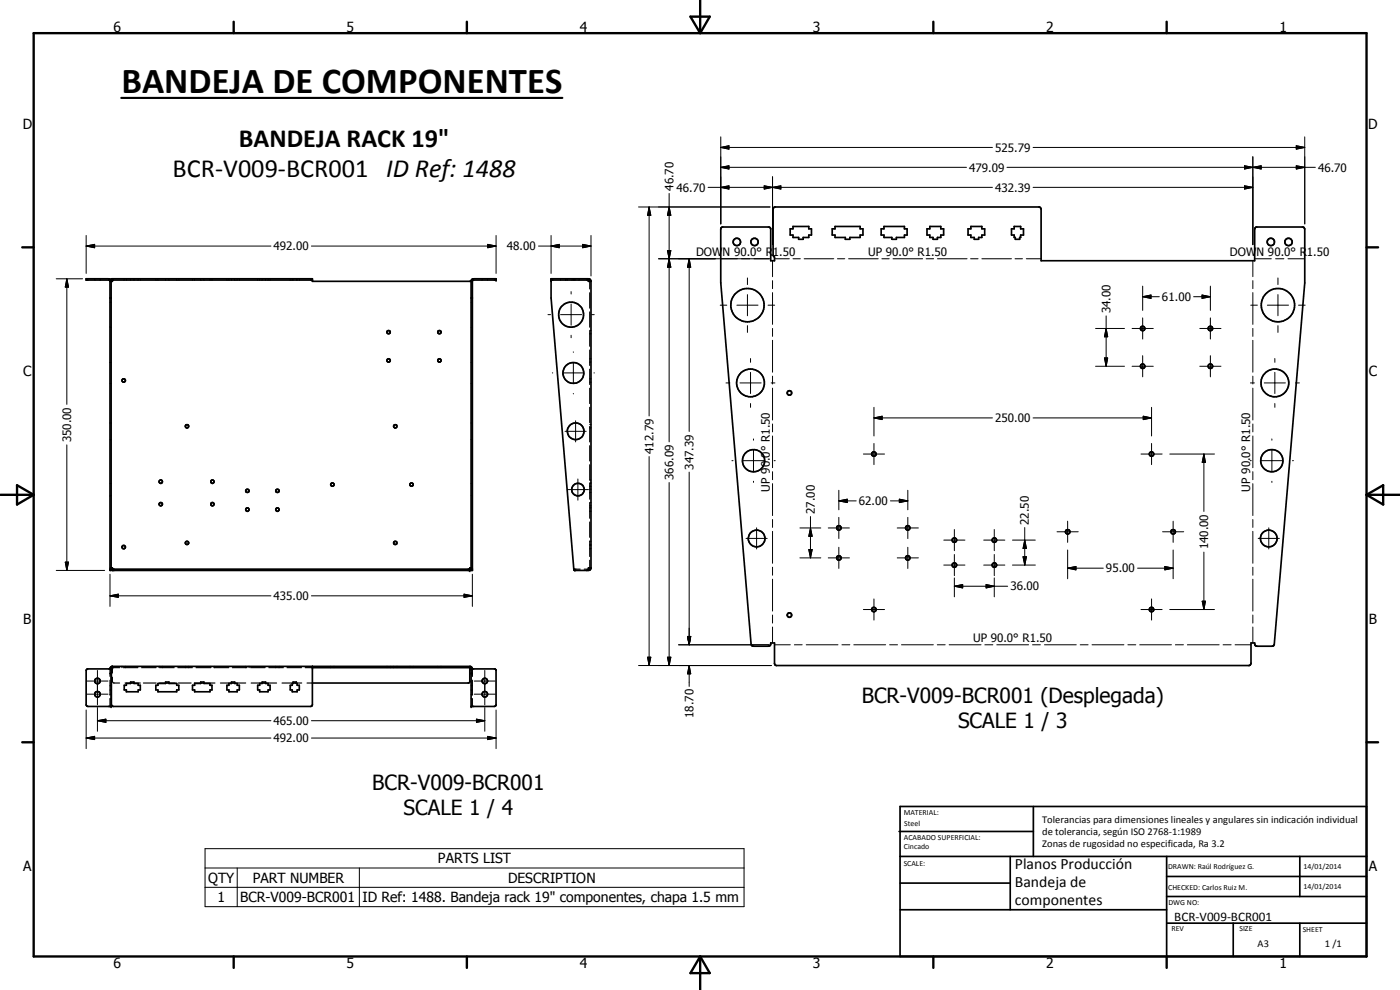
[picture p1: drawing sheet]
<svg xmlns="http://www.w3.org/2000/svg" width="420mm" height="297mm" viewBox="0 0 420 297" stroke-linecap="round" stroke-linejoin="round" font-family="sans-serif">
<g fill="none" stroke="#000" stroke-width=".51">
<path d="M216.5 68.3l.3-.2h14l.3 .2 .2 .3v9.6h1.1v-1.1l-.4-.6v-13.7l.5-.7h79.4l.6 .7v15.4h64v-9.5l.3-.4 .3-.2h14l.3 .2 .2 .4v16.2l-9.2 108.4-.2 .5-5 .1-.6-.4-.1-.6h-1.1v6.1l-.5 .7h-142l-.3-.2-.2-.3v-6.3h-1.1l-.1 .6-.6 .4h-4.5l-.4-.1-.3-.5-9.1-108.4v-16.3zM237.1 68.7h.9v-.8h4.7v.8h.8v1.8h-.8v.7h-1.7v.6h-1.3v-.6h-1.7v-.7h-.9zM249.8 68.7h.8v-.8h7.5v.8h.9v1.8h-.9v.7h-3.1v.6h-1.3v-.6h-3.1v-.7h-.8zM264.4 68.7h.9v-.8h6.1v.8h.8v1.8h-.8v.7h-2.4v.6h-1.3v-.6h-2.4v-.7h-.9zM278.2 68.7h.8v-.8h3.4v.8h.8v1.8h-.8v.7h-1.1v.6h-1.3v-.6h-1v-.7h-.8zM290.5 68.7h.9v-.8h3.3v.8h.8v1.8h-.8v.7h-1v.6h-1.3v-.6h-1v-.7h-.9zM303.6 68.7h.8v-.8h1.9v.8h.9v1.8h-.9v.7h-.3v.6h-1.3v-.6h-.3v-.7h-.8zM25.9 83.7h6.7l.6 .2 .1 .3v87h-.3v-86.8l-.4-.4h-6.7zM33 89.4h.3M33.7 84v.4h-.4M93.8 84h-60.4v-.3h60.4v.7h47.6M141.4 89.4h.4"/>
<path d="M141.6 83.9l.5-.2h6.8v.3h-6.8l-.3 .2v87h-.4v-87zM165.4 84h11.2l.4 .4M176.6 83.7l.6 .2 .2 .5M176.6 83.7h-11.2v5.7l6.8 81.3 .1 .3 .4 .2M176.6 83.7v.7h.8M177.4 84.4v86M33.3 170.4h.4v.8h107.3v-.8h.4M33.7 170.8h107.3M177 170.4l-.4 .4M177.4 170.4h-.8v.4l-.5 .4M177.4 170.4l-.2 .5-.6 .3-4.2-.2M33.7 199.9v.8l-.3 .5v10.3l.5 .5h59.3l.6-.5v-11.6"/>
<path d="M26.1 200.8l7.2-.1v11.3h-6.9l-.4-.2-.1-10.6zM33 200.7l.1-.4 .5-.4h107.6l.6 .8M33.7 200.3l-.4 .4M37.3 205.6h.6v-.5h1.3v-.5h1v.5h1.3v.5h.6v1.4h-.6v.6h-3.6v-.6h-.6zM39.2 204.9h1M46.8 205.6h.6v-.5h2.3v-.5h1v.5h2.3v.5h.7v1.4h-.7v.6h-5.6v-.6h-.6zM49.7 204.9h1M57.8 205.6h.6v-.5h1.8v-.5h1v.5h1.8v.5h.6v1.4h-.6v.6h-4.6v-.6h-.6zM60.2 204.9h1M68.1 205.6h.6v-.5h.8v-.5h.9v.5h.8v.5h.6v1.4h-.6v.6h-2.5v-.6h-.6zM69.5 204.9h.9M77.3 205.6h.6v-.5h.8v-.5h1v.5h.8v.5h.6v1.4h-.6v.6h-2.6v-.6h-.6z"/>
<path d="M78.7 204.9h1M88 204.6h.9l.3 1h.6v1.4h-.6v.6h-1.5v-.6h-.6v-1.4h.6zM88 204.9h.9M93.8 200.3h47.3l.3 .4M141 200.3v4.3l-.5 .3h-46.7M141.4 200.7h7.1l.4 .3v10.6l-.4 .3-7.1 .1zM269.8 249.5h40.3M270.1 242h140v45h-140zM270.1 257h140M303.2 257v16M310.1 242v15M350.1 257v30"/>
<path d="M390.1 257v12M270.1 265h33.1M270.1 273h80M350.1 277h60M350.1 269h60M350.1 263h60M370.1 277v10M390.1 277v10"/>
<circle cx="221.1" cy="72.6" r="1.11"/>
<circle cx="226.4" cy="72.6" r="1.1"/>
<circle cx="381.4" cy="72.6" r="1.1"/>
<circle cx="386.7" cy="72.6" r="1.11"/>
<circle cx="116.6" cy="99.7" r=".49"/>
<circle cx="131.9" cy="99.6" r=".5"/>
<circle cx="171.4" cy="94.4" r="3.7"/>
<circle cx="224.3" cy="91.6" r="5"/>
<circle cx="342.9" cy="98.6" r=".66"/>
<circle cx="363.3" cy="98.6" r=".66"/>
<circle cx="383.5" cy="91.6" r="5"/>
<circle cx="37.1" cy="114.1" r=".5"/>
<circle cx="116.6" cy="108.1" r=".5"/>
<circle cx="131.9" cy="108.1" r=".49"/>
<circle cx="172.1" cy="111.9" r="3.1"/>
<circle cx="225.2" cy="114.9" r="4.2"/>
<circle cx="236.9" cy="117.9" r=".68"/>
<circle cx="342.9" cy="109.9" r=".66"/>
<circle cx="363.2" cy="109.9" r=".67"/>
<circle cx="382.6" cy="114.9" r="4.2"/>
<circle cx="56.1" cy="127.9" r=".51"/>
<circle cx="118.6" cy="127.9" r=".49"/>
<circle cx="172.8" cy="129.4" r="2.49"/>
<circle cx="226.2" cy="138.2" r="3.3"/>
<circle cx="262.3" cy="136.2" r=".67"/>
<circle cx="345.6" cy="136.2" r=".67"/>
<circle cx="381.7" cy="138.2" r="3.3"/>
<circle cx="48.2" cy="144.5" r=".51"/>
<circle cx="48.3" cy="151.3" r=".49"/>
<circle cx="63.7" cy="144.5" r=".5"/>
<circle cx="63.7" cy="151.3" r=".49"/>
<circle cx="74.2" cy="147.3" r=".49"/>
<circle cx="74.3" cy="152.9" r=".51"/>
<circle cx="83.3" cy="147.3" r=".49"/>
<circle cx="83.3" cy="152.9" r=".5"/>
<circle cx="99.7" cy="145.4" r=".51"/>
<circle cx="123.5" cy="145.4" r=".5"/>
<circle cx="173.5" cy="146.9" r="1.89"/>
<circle cx="251.7" cy="158.4" r=".68"/>
<circle cx="272.4" cy="158.4" r=".68"/>
<circle cx="320.4" cy="159.5" r=".67"/>
<circle cx="352.1" cy="159.6" r=".66"/>
<circle cx="37.1" cy="164.2" r=".51"/>
<circle cx="56.1" cy="162.9" r=".49"/>
<circle cx="118.6" cy="162.9" r=".49"/>
<circle cx="227.1" cy="161.6" r="2.51"/>
<circle cx="251.8" cy="167.4" r=".66"/>
<circle cx="272.4" cy="167.4" r=".67"/>
<circle cx="286.4" cy="162.1" r=".66"/>
<circle cx="286.4" cy="169.6" r=".66"/>
<circle cx="298.4" cy="162.1" r=".66"/>
<circle cx="298.4" cy="169.6" r=".66"/>
<circle cx="380.8" cy="161.5" r="2.5"/>
<circle cx="236.9" cy="184.5" r=".66"/>
<circle cx="262.3" cy="182.9" r=".67"/>
<circle cx="345.6" cy="182.9" r=".67"/>
<circle cx="29.3" cy="208.3" r=".84"/>
<circle cx="29.3" cy="204.3" r=".82"/>
<circle cx="145.5" cy="208.3" r=".85"/>
<circle cx="145.5" cy="204.3" r=".82"/>
</g>
<g fill="none" stroke="#000" stroke-width=".3">
<path d="M200.8 58v74.6M212.5 56.2h85.3M216.3 44.2l2.5-.5v1zM216.3 50.2l2.5-.5v1zM216.3 56.2l2.5-.4v.9zM216.3 50.2h73.8M216.3 44.2h81.5M216.3 41.1v26.1M229.4 55.8l2.4 .4-2.4 .5zM231.8 56.2l2.5-.4v.9zM231.8 53v20.4M302.2 50.2h92.5"/>
<path d="M310 56.2h66M310 44.2h81.6M373.5 55.8l2.5 .4-2.5 .5zM373.5 49.7l2.5 .5-2.5 .5zM376 50.2l2.5-.5v1zM376 47v26.4M389 49.7l2.6 .5-2.6 .5zM389 43.7l2.6 .5-2.6 .5zM391.6 41.1v26.1M25.9 73.8l2.5-.5v1zM25.9 73.8h55.4M25.9 70.7v11.3"/>
<path d="M93.5 73.8h55.4M146.4 73.3l2.5 .5-2.5 .5zM148.9 70.7v11.3M161.6 73.8h15.8M165.4 73.8l2.4-.5v1zM165.4 70.7v11.3M174.9 73.3l2.5 .5-2.5 .5zM177.4 70.7v12.1M191.6 62.1h39.5M194.8 62.1l.5 2.5h-1zM194.8 62.1v62.7M197.6 77.6h33.7"/>
<path d="M200.3 75.2h1l-.5 2.4zM200.8 62.1l.5 2.5h-1zM200.8 77.6l.5 2.6h-1zM206.8 77.6l.5 2.6h-1zM206.8 77.6v51.9M231.8 78.2v4.8M232.4 77.6h4.5M238 77.6h2.2M241.3 77.6h8.9M251.3 77.6h2.2M254.7 77.6h8.9M264.7 77.6h2.2"/>
<path d="M268 77.6h8.9M277.9 77.6h2.3M281.3 77.6h8.9M291.3 77.6h2.2M294.7 77.6h8.9M304.6 77.6h2.3M308 77.6h4.5M376 78.2v4.8M376.5 77.6h5M382.8 77.6h2.5M386.5 77.6h5.1M16.9 83.7h7.9"/>
<path d="M20.1 83.7l.5 2.4h-1zM20.1 83.7v37.6M164.5 94.4h.7M168.2 94.4h6.4M171.4 87.5v.7M171.4 91.2v6.4M177.6 94.4h.7M216.1 91.6h2M221.1 91.6h6.4M224.3 83.4v2M224.3 88.4v6.3M224.3 97.7v2"/>
<path d="M230.5 91.6h2M231.8 84.2v2.4M231.8 87.8v9.5M231.8 98.6v2.3M328.8 98.6h8.7M332 98.6l.4 2.4h-.9zM332 94.8v15.1M339.8 98.6h6.3M342.9 89l2.5-.5v1zM342.9 85.9v7.2M342.9 95.4v6.3M342.9 89h5"/>
<path d="M358.2 89h5.1M360.1 98.6h6.3M360.8 88.5l2.5 .5-2.5 .5zM363.3 85.9v7.2M363.3 95.4v6.3M375.4 91.6h1.9M376 84.2v2.4M376 87.8v9.5M376 98.6v2.3M380.4 91.6h6.3M383.5 83.4v2M383.5 88.4v6.3"/>
<path d="M383.5 97.7v2M389.7 91.6h2M165.8 111.9h.1M168.9 111.9h6.3M171.4 100.6v.7M172.1 105.6v.1M172.1 108.7v6.4M172.1 118.1v.1M178.3 111.9h.1M217.9 114.9h1.2M222.1 114.9h6.3M225.2 107.6v1.1"/>
<path d="M225.2 111.7v6.4M231.4 114.9h1.2M231.8 102.1v9.6M231.8 112.9v2.3M231.8 116.5v9.5M328.8 109.9h8.7M331.5 107.4h.9l-.4 2.5zM339.8 109.9h6.3M342.9 106.7v6.4M360.1 109.9h6.3M363.3 106.7v6.4M375.3 114.9h1.2"/>
<path d="M376 102.1v9.6M376 112.9v2.3M376 116.5v9.5M379.4 114.9h6.4M382.6 107.6v1.1M382.6 111.7v6.4M388.8 114.9h1.2M20.1 133.5v37.7M169.6 129.4h6.3M172.8 126.2v6.4M194.8 137v62.7M219.7 138.2h.3"/>
<path d="M223 138.2h6.3M225.2 121.1v1.1M226.1 131.7v.4M226.1 135v6.4M231.8 127.2v2.4M231.8 130.8v9.5M232.3 138.2h.4M259.1 136.2h6.4M262.3 125.4l2.4-.5v1zM262.3 122.2v8.6M262.3 133.1v6.3M262.3 125.4h35.5"/>
<path d="M310 125.4h35.6M342.4 136.2h6.4M343.1 124.9l2.5 .5-2.5 .5zM345.6 122.2v8.6M345.6 133.1v6.3M351.1 136.2h13.4M361.3 136.2l.5 2.5h-1zM361.3 136.2v17.3M375.2 138.2h.3M376 127.2v2.4M376 130.8v9.5M378.5 138.2h6.4"/>
<path d="M381.7 131.7v.4M381.7 135v6.4M382.6 121.1v1.1M387.9 138.2h.3M170.3 146.9h6.3M173.4 143.7v6.4M200.8 144.8v54.9M206.8 141.6v51.9M226.1 144.4v.3M227.1 158.4v6.3M231.8 141.5v2.4M231.8 145.1v9.6"/>
<path d="M231.8 155.9v2.3M231.8 159.4v9.6M240.1 158.4h6.2M243.2 158.4l.5 2.5h-1zM243.2 155v12.4M248.6 158.4h6.3M251.7 150.3l2.6-.5v1zM251.7 147.1v5.9M251.7 155.2v6.4M251.7 150.3h5.3M267.2 150.3h5.2M269.3 158.4h6.3"/>
<path d="M269.9 149.8l2.5 .5-2.5 .5zM272.4 147.1v5.9M272.4 155.2v6.4M286.4 158.9v6.3M298.4 158.9v6.3M307.5 158.3v11.2M317.2 159.6h6.4M320.4 156.4v6.3M348.9 159.6h6.3M352.1 156.4v6.3M376 141.5v2.4M376 145.1v9.6"/>
<path d="M376 155.9v2.3M376 159.4v9.6M380.8 158.4v6.3M381.7 144.4v.3M16.9 171.2h14.5M19.6 168.7h1l-.5 2.5zM33 178.8l2.5-.5v.9zM33 178.8h48.3M33 172.3v9.6M93.5 178.8h48.3M139.3 178.3l2.5 .5-2.5 .4zM141.8 172.3v9.6"/>
<path d="M223.9 161.5h6.3M231.8 170.2v2.4M231.8 173.8v9.5M240.1 167.4h6.2M242.7 164.9h1l-.5 2.5zM248.6 167.4h6.3M251.7 164.2v6.4M262.3 179.7v6.4M269.3 167.4h6.3M272.4 164.2v6.4M283.2 169.5h6.4M283.2 162.1h6.4"/>
<path d="M286.4 175.9l2.5-.5v1zM286.4 166.4v6.3M286.4 173.4v5.7M286.4 175.9h16M295.2 169.5h6.4M295.2 162.1h6.4M295.9 175.4l2.5 .5-2.5 .5zM298.4 166.4v6.3M298.4 173.4v5.7M303.9 169.5h6.8M303.9 162.1h6.8M307 167h1l-.5 2.5z"/>
<path d="M307.5 162.1l.5 2.4h-1zM320.4 170.5l2.5-.5v1zM320.4 165v8.7M320.4 170.5h10.7M341.4 170.5h10.7M345.6 179.7v6.4M349.6 170l2.5 .5-2.5 .5zM352.1 165v8.7M361.3 165.7v17.2M376 170.2v2.4M376 173.8v9.5M377.6 161.5h6.4"/>
<path d="M191.6 199.7h39.9M194.3 197.2h1l-.5 2.5zM200.3 197.2h1l-.5 2.5zM203.7 193.5h27.1M206.3 191h1l-.5 2.5zM206.8 199.7l.5 2.5h-1zM206.8 199.7v6.3M231.8 184.5v2.4M231.8 188.1v4.8M232.4 193.5h4.8M238.4 193.5h2.3M242 193.5h9.5"/>
<path d="M252.7 193.5h2.3M256.2 193.5h9.6M259.1 182.9h6.4M267 193.5h2.4M270.5 193.5h9.6M281.3 193.5h2.4M284.8 193.5h9.6M295.6 193.5h2.4M299.2 193.5h9.5M309.9 193.5h2.3M313.5 193.5h9.5M324.2 193.5h2.3"/>
<path d="M327.7 193.5h9.6M338.5 193.5h2.4M342 193.5h9.6M342.4 182.9h6.4M351.1 182.9h13.4M352.8 193.5h2.4M356.4 193.5h9.5M360.8 180.4h1l-.5 2.5zM367.1 193.5h2.4M370.7 193.5h4.7M376 184.5v2.4M376 188.1v4.8"/>
<path d="M25.9 213v11.6M26.1 208.3h6.3M26.1 204.3h6.3M29.2 216.2l2.6-.4v.9zM29.2 201.2v10.3M29.2 212.3v7.1M29.2 216.2h52.1M93.5 216.2h52M142.3 208.3h6.4M142.3 204.3h6.4M143 215.8l2.5 .4-2.5 .5zM145.5 201.2v10.3"/>
<path d="M145.5 212.3v7.1M148.9 213v11.6M25.9 221.4l2.5-.5v1zM25.9 221.4h55.4M93.5 221.4h55.4M146.4 220.9l2.5 .5-2.5 .5zM61.5 254.6h161.8v17.4h-161.8zM61.5 260.4h161.8M61.5 266.2h161.8M71.2 260.4v11.6M107.9 260.4v11.6"/>
</g>
<g fill="none" stroke="#000" stroke-width=".35">
<path d="M28.4 83.7v.1M28.4 83.9v.1M30.1 83.7v.1M30.1 83.9v.1M33 84.4h.1M33 98.2h.1M33 90.7h.1M33.3 84.4h.1M33.3 98.2h.1M33.3 90.7h.1M33.7 83.7v.1M33.7 83.9v.1"/>
<path d="M37.3 83.7v.1M37.3 83.9v.1M37.9 83.7v.1M37.9 83.9v.1M39.2 83.7v.1M39.2 83.9v.1M40.2 83.7v.1M40.2 83.9v.1M41.5 83.7v.1M41.5 83.9v.1M42.1 83.7v.1M42.1 83.9v.1"/>
<path d="M46.8 83.7v.1M46.8 83.9v.1M47.4 83.7v.1M47.4 83.9v.1M49.7 83.7v.1M49.7 83.9v.1M50.7 83.7v.1M50.7 83.9v.1M53 83.7v.1M53 83.9v.1M53.7 83.7v.1M53.7 83.9v.1"/>
<path d="M57.8 83.7v.1M57.8 83.9v.1M58.4 83.7v.1M58.4 83.9v.1M60.2 83.7v.1M60.2 83.9v.1M61.2 83.7v.1M61.2 83.9v.1M63 83.7v.1M63 83.9v.1M63.6 83.7v.1M63.6 83.9v.1"/>
<path d="M68.1 83.7v.1M68.1 83.9v.1M68.7 83.7v.1M68.7 83.9v.1M69.5 83.7v.1M69.5 83.9v.1M70.4 83.7v.1M70.4 83.9v.1M71.2 83.7v.1M71.2 83.9v.1M71.8 83.7v.1M71.8 83.9v.1"/>
<path d="M77.3 83.7v.1M77.3 83.9v.1M77.9 83.7v.1M77.9 83.9v.1M78.7 83.7v.1M78.7 83.9v.1M79.7 83.7v.1M79.7 83.9v.1M80.5 83.7v.1M80.5 83.9v.1M81.1 83.7v.1M81.1 83.9v.1"/>
<path d="M87.1 83.7v.1M87.1 83.9v.1M87.7 83.7v.1M87.7 83.9v.1M88 83.7v.1M88 83.9v.1M88.9 83.7v.1M88.9 83.9v.1M89.2 83.7v.1M89.2 83.9v.1M89.8 83.7v.1M89.8 83.9v.1"/>
<path d="M141.4 84.4h.1M141.4 98.2h.1M141.4 90.7h.1M141.6 84.4h.2M141.6 98.2h.2M141.6 90.7h.2M144.7 83.7v.1M144.7 83.9v.1M146.3 83.7v.1M146.3 83.9v.1M168.2 83.7v.1M168.2 83.9v.1"/>
<path d="M169.7 83.7v.1M169.7 83.9v.1M169.8 83.7v.1M169.8 83.9v.1M170.3 83.7v.1M170.3 83.9v.1M171.7 83.7v.1M171.7 83.9v.1M172.2 83.7v.1M172.2 83.9v.1M172.6 83.7v.1M172.6 83.9v.1"/>
<path d="M173.8 83.7v.1M173.8 83.9v.1M177 84.4v2.3M177 87.8v4.7M177 93.6v4.6M177 99.3v4.6M177 99.1h.1M177.2 99.1h.2M33 115h.1M33 108.8h.1M33.3 115h.1M33.3 108.8h.1"/>
<path d="M141.4 115h.1M141.4 108.8h.1M141.6 115h.2M141.6 108.8h.2M177 105v4.6M177 110.8v4.6M177 116.5v4.6M177 114.7h.1M177 113.7h.1M177 107.7h.1M177 108.6h.1M177 100.2h.1"/>
<path d="M177.2 114.7h.2M177.2 113.7h.2M177.2 107.7h.2M177.2 108.6h.2M177.2 100.2h.2M33 131.9h.1M33 126.9h.1M33.3 131.9h.1M33.3 126.9h.1M141.4 131.9h.1M141.4 126.9h.1M141.6 131.9h.2"/>
<path d="M141.6 126.9h.2M177 122.2v4.6M177 128v4.6M177 133.7v4.6M177 139.4l.1 4.6M177 128.4h.1M177 127.4h.1M177.2 128.4h.2M177.2 127.4h.2M33 145h.1M33 148.8h.1M33.3 145h.1"/>
<path d="M33.3 148.8h.1M141.4 145h.1M141.4 148.8h.1M141.6 145h.2M141.6 148.8h.2M177 145.2v4.6M177 150.9v4.6M177 156.6v4.6M177 145.9h.1M177 144.9h.1M177 147.8h.1M177 146.8h.1"/>
<path d="M177 153.4h.1M177 152.4h.1M177 145h.1M177 151.8h.1M177 150.8h.1M177.2 145.9h.2M177.2 144.9h.2M177.2 147.8h.2M177.2 146.8h.2M177.2 153.4h.2M177.2 152.4h.2M177.2 145h.2"/>
<path d="M177.2 144h.2M177.2 151.8h.2M177.2 150.8h.2M33 170.4h.1M33.3 170.4h.1M141.4 170.4h.1M141.6 170.4h.2M172.4 170.9v.1M172.5 170.8l-.1 .1M172.7 170.8h1.4M175.3 170.8h1.3M177 168.1v2.3"/>
<path d="M177 163.4h.1M177 164.6h.1M177 163.7h.1M177.1 162.4l-.1 4.6M177.2 163.4h.2M177.2 162.4h.2M177.2 164.6h.2M177.2 163.7h.2M36.6 199.9v.2M37.6 199.9v.2M47.7 199.9v.2M48.8 199.9v.2"/>
<path d="M55.6 199.9v.2M56.6 199.9v.2M63.3 199.9v.2M64.3 199.9v.2M73.7 199.9v.2M74.7 199.9v.2M82.8 199.9v.2M83.8 199.9v.2M99.3 199.9v.2M100.2 199.9v.2M116.1 199.9v.2M117.1 199.9v.2"/>
<path d="M118.1 199.9v.2M119.1 199.9v.2M123 199.9v.2M124 199.9v.2M131.4 199.9v.2M132.4 199.9v.2M141 199.9v.2M33 200.7v2.2M33 204.1v4.5M33 208.4h.1M33 202.1h.1M33 205.7h.1"/>
<path d="M33 202h.1M33 207.1h.1M33 202.2h.1M33.1 209.7l-.1 2.3M33.3 208.4h.1M33.3 202.1h.1M33.3 205.7h.1M33.3 202h.1M33.3 207.1h.1M33.3 209.7h.1M33.3 202.2h.1M33.7 200.7v1.2"/>
<path d="M33.7 203.2l.1 1.5M33.7 200.3h2.2M34 204.9h1.9M36.6 200.2v.1M37 200.3h4.4M37.5 204.9h1.7M37.6 200.2v.1M40.2 204.9h1.9M42.5 200.3h4.4M43 204.9h3.9M47.7 200.2v.1M47.8 204.9h1.9"/>
<path d="M48 200.3h4.3M48.8 200.2v.1M50.7 204.9h1.9M53.4 200.3h4.3M53.5 204.9h3.9M55.6 200.2v.1M56.6 200.2v.1M58.3 204.9h1.9M58.8 200.3h4.4M61.2 204.9h3.3M63.3 200.2v.1M64.3 200.2v.1"/>
<path d="M64.3 200.3h4.4M66.2 204.9h3.3M69.8 200.3h4.3M70.4 204.9h3.3M73.7 200.2v.1M74.7 200.2v.1M75.2 200.3h4.4M75.4 204.9h3.3M79.7 204.9h3.3M80.7 200.3h4.3M82.8 200.2v.1M83.8 200.2v.1"/>
<path d="M84.7 204.9h3.3M86.1 200.3h4.4M88.9 204.9h1.6M91.6 200.3h2.2M92.1 204.9h1.7M99.3 200.2v.1M100.2 200.2v.1M116.1 200.2v.1M117.1 200.2v.1M118.1 200.2v.1M119.1 200.2v.1M123 200.2v.1"/>
<path d="M124 200.2v.1M131.4 200.2v.1M132.4 200.2v.1M141 200.2v.1M141.4 208.4h.1M141.4 202.1h.1M141.4 205.7h.1M141.4 202h.1M141.4 207.1h.1M141.4 209.7h.1M141.4 202.2h.1M141.6 209.7l.2 2.3"/>
<path d="M141.6 208.4h.2M141.6 202.1h.2M141.6 205.7h.2M141.6 202h.2M141.6 207.1h.2M141.6 202.2h.2M141.8 200.7v2.2M141.8 204.1v4.5"/>
</g>
<g fill="#000">
<circle cx="148.9" cy="83.7" r=".25"/>
<circle cx="148.9" cy="84" r=".25"/>
<circle cx="165.4" cy="84" r=".25"/>
<circle cx="165.4" cy="83.7" r=".25"/>
<circle cx="176.6" cy="83.7" r=".25"/>
<circle cx="176.6" cy="84" r=".25"/>
<circle cx="141" cy="170.8" r=".25"/>
<circle cx="141" cy="171.2" r=".25"/>
<circle cx="172.7" cy="170.8" r=".18"/>
<circle cx="176.6" cy="170.8" r=".25"/>
<circle cx="33.7" cy="199.9" r=".25"/>
<circle cx="93.8" cy="199.9" r=".25"/>
<circle cx="33.3" cy="200.7" r=".25"/>
<circle cx="33.3" cy="212" r=".25"/>
<circle cx="141" cy="200.3" r=".25"/>
<circle cx="141.4" cy="200.7" r=".25"/>
<circle cx="141.4" cy="212" r=".25"/>
</g>
<g fill="none" stroke="#000" stroke-width=".71">
<path d="M10.1 9.9h400v277.1h-400zM70.1 6.5v3.4M140.1 6.5v3.4M207.2 5h5.8l-2.9 4.9zM210.1 0v9.9M280.1 6.5v3.4M350.1 6.5v3.4M6.7 74.2h3.4M410.1 74.2h3.5M.1 148.5h10M5.1 145.6l5 2.9-5 2.9zM410.1 148.5h10"/>
<path d="M410.1 148.5l5-2.9v5.8zM6.7 222.7h3.4M410.1 222.7h3.5M70.1 287v3.4M140.1 287v3.4M210.1 287v10M210.1 287l2.9 5h-5.8zM280.1 287v3.4M350.1 287v3.4"/>
</g>
<g fill="#000">
<path d="M216.3 44.2l2.5-.5v1zM216.3 50.2l2.5-.5v1zM216.3 56.2l2.5-.4v.9zM229.4 55.8l2.4 .4-2.4 .5zM231.8 56.2l2.5-.4v.9zM373.5 55.8l2.5 .4-2.5 .5zM373.5 49.7l2.5 .5-2.5 .5zM376 50.2l2.5-.5v1zM389 49.7l2.6 .5-2.6 .5zM389 43.7l2.6 .5-2.6 .5zM25.9 73.8l2.5-.5v1zM146.4 73.3l2.5 .5-2.5 .5z"/>
<path d="M165.4 73.8l2.4-.5v1zM174.9 73.3l2.5 .5-2.5 .5zM194.8 62.1l.5 2.5h-1zM200.3 75.2h1l-.5 2.4zM200.8 62.1l.5 2.5h-1zM20.1 83.7l.5 2.4h-1zM200.8 77.6l.5 2.6h-1zM206.8 77.6l.5 2.6h-1zM342.9 89l2.5-.5v1zM360.8 88.5l2.5 .5-2.5 .5zM331.5 107.4h.9l-.4 2.5zM332 98.6l.4 2.4h-.9z"/>
<path d="M262.3 125.4l2.4-.5v1zM343.1 124.9l2.5 .5-2.5 .5zM361.3 136.2l.5 2.5h-1zM251.7 150.3l2.6-.5v1zM269.9 149.8l2.5 .5-2.5 .5zM19.6 168.7h1l-.5 2.5zM33 178.8l2.5-.5v.9zM139.3 178.3l2.5 .5-2.5 .4zM242.7 164.9h1l-.5 2.5zM243.2 158.4l.5 2.5h-1zM286.4 175.9l2.5-.5v1zM295.9 175.4l2.5 .5-2.5 .5z"/>
<path d="M307 167h1l-.5 2.5zM307.5 162.1l.5 2.4h-1zM320.4 170.5l2.5-.5v1zM349.6 170l2.5 .5-2.5 .5zM194.3 197.2h1l-.5 2.5zM200.3 197.2h1l-.5 2.5zM206.3 191h1l-.5 2.5zM360.8 180.4h1l-.5 2.5zM29.2 216.2l2.6-.4v.9zM143 215.8l2.5 .4-2.5 .5zM206.8 199.7l.5 2.5h-1zM25.9 221.4l2.5-.5v1z"/>
<path d="M146.4 220.9l2.5 .5-2.5 .5z"/>
</g>
<path d="M36.4 29.4h132.4" fill="none" stroke="#000" stroke-width=".63"/>
<text font-size="11" x="36.4" y="27.8">BANDEJA DE COMPONENTES</text>
<g font-size="7.9">
<text x="71.7" y="44.1">BANDEJA RACK 19&quot;</text>
<text x="51.8" y="53.1">BCR-V009-BCR001 ID Ref: 1488</text>
</g>
<g font-size="6.3">
<text x="258.6" y="211">BCR-V009-BCR001 (Desplegada)</text>
<text x="287.5" y="218.5">SCALE 1 / 3</text>
<text x="111.7" y="236.9">BCR-V009-BCR001</text>
<text x="121.1" y="244.5">SCALE 1 / 4</text>
</g>
<g font-size="4.7">
<text x="304.6" y="260.8">Planos Producción</text>
<text x="304.6" y="266.2">Bandeja de</text>
<text x="304.6" y="271.6">componentes</text>
</g>
<g font-size="4.2">
<text x="34" y="9.6">6</text>
<text x="104" y="9.6">5</text>
<text x="174" y="9.6">4</text>
<text x="244" y="9.6">3</text>
<text x="314" y="9.6">2</text>
<text x="384" y="9.6">1</text>
<text x="6.8" y="38.7">D</text>
<text x="410.6" y="38.7">D</text>
<text x="7" y="112.9">C</text>
<text x="410.8" y="112.9">C</text>
<text x="7" y="187.1">B</text>
<text x="410.8" y="187.1">B</text>
<text x="7" y="261.4">A</text>
<text x="131.4" y="259.1">PARTS LIST</text>
<text x="410.8" y="261.4">A</text>
<text x="62.5" y="264.9">QTY</text>
<text x="75.9" y="264.9">PART NUMBER</text>
<text x="152.5" y="264.9">DESCRIPTION</text>
<text x="65.3" y="270.7">1</text>
<text x="72.1" y="270.7">BCR-V009-BCR001</text>
<text x="108.8" y="270.8">ID Ref: 1488. Bandeja rack 19&quot; componentes, chapa 1.5 mm</text>
<text x="34" y="290.4">6</text>
<text x="104" y="290.4">5</text>
<text x="174" y="290.4">4</text>
<text x="244" y="290.4">3</text>
<text x="314" y="290.4">2</text>
<text x="384" y="290.4">1</text>
</g>
<text font-size="3.9" x="352.4" y="276.3">BCR-V009-BCR001</text>
<g font-size="3.5">
<text x="298.6" y="45.5">525.79</text>
<text x="290.9" y="51.5">479.09</text>
<text x="395.6" y="51.5">46.70</text>
<text x="202.1" y="57.2" transform="rotate(-90 202.1 57.2)">46.70</text>
<text x="203.1" y="57.5">46.70</text>
<text x="298.6" y="57.5">432.39</text>
<text x="82.1" y="75.1">492.00</text>
<text x="152.1" y="75.1">48.00</text>
<text x="208.9" y="76.8">DOWN 90.0° R1.50</text>
<text x="260.5" y="76.8">UP 90.0° R1.50</text>
<text x="369.1" y="76.8">DOWN 90.0° R1.50</text>
<text x="333.2" y="94" transform="rotate(-90 333.2 94)">34.00</text>
<text x="348.7" y="90.3">61.00</text>
<text x="298.6" y="126.7">250.00</text>
<text x="21.4" y="132.7" transform="rotate(-90 21.4 132.7)">350.00</text>
<text x="196.1" y="136.2" transform="rotate(-90 196.1 136.2)">412.79</text>
<text x="208.1" y="140.9" transform="rotate(-90 208.1 140.9)">347.39</text>
<text x="202.1" y="144" transform="rotate(-90 202.1 144)">366.09</text>
<text x="231" y="147.5" transform="rotate(-90 231 147.5)">UP 90.0° R1.50</text>
<text x="375.1" y="147.5" transform="rotate(-90 375.1 147.5)">UP 90.0° R1.50</text>
<text x="244.5" y="154.2" transform="rotate(-90 244.5 154.2)">27.00</text>
<text x="257.8" y="151.6">62.00</text>
<text x="308.8" y="157.5" transform="rotate(-90 308.8 157.5)">22.50</text>
<text x="362.6" y="164.8" transform="rotate(-90 362.6 164.8)">140.00</text>
<text x="331.9" y="171.7">95.00</text>
<text x="303.2" y="177.2">36.00</text>
<text x="82.1" y="180">435.00</text>
<text x="292" y="192.6">UP 90.0° R1.50</text>
<text x="208.1" y="215.4" transform="rotate(-90 208.1 215.4)">18.70</text>
<text x="82.1" y="217.6">465.00</text>
<text x="82.1" y="222.7">492.00</text>
</g>
<g font-size="3.1">
<text x="312.7" y="246.8">Tolerancias para dimensiones lineales y angulares sin indicación individual</text>
<text x="312.7" y="250.4">de tolerancia, según ISO 2768-1:1989</text>
<text x="312.7" y="254">Zonas de rugosidad no especificada, Ra 3.2</text>
<text x="377.4" y="284.1">A3</text>
<text x="397.6" y="284.2">1 /1</text>
</g>
<g font-size="2.4">
<text x="271.2" y="244.4">MATERIAL:</text>
<text x="271.3" y="252">ACABADO SUPERFICIAL:</text>
<text x="271.4" y="247.9">Steel</text>
<text x="271.3" y="254.6">Cincado</text>
<text x="271.2" y="259.7">SCALE:</text>
<text x="350.6" y="260.8">DRAWN: Raúl Rodríguez G.</text>
<text x="391.2" y="260.6">14/01/2014</text>
<text x="350.6" y="267">CHECKED: Carlos Ruiz M.</text>
<text x="391.2" y="266.7">14/01/2014</text>
<text x="350.6" y="271.4">DWG NO:</text>
<text x="351.6" y="279.3">REV</text>
<text x="372" y="279.4">SIZE</text>
<text x="391" y="279.6">SHEET</text>
</g>
</svg>
